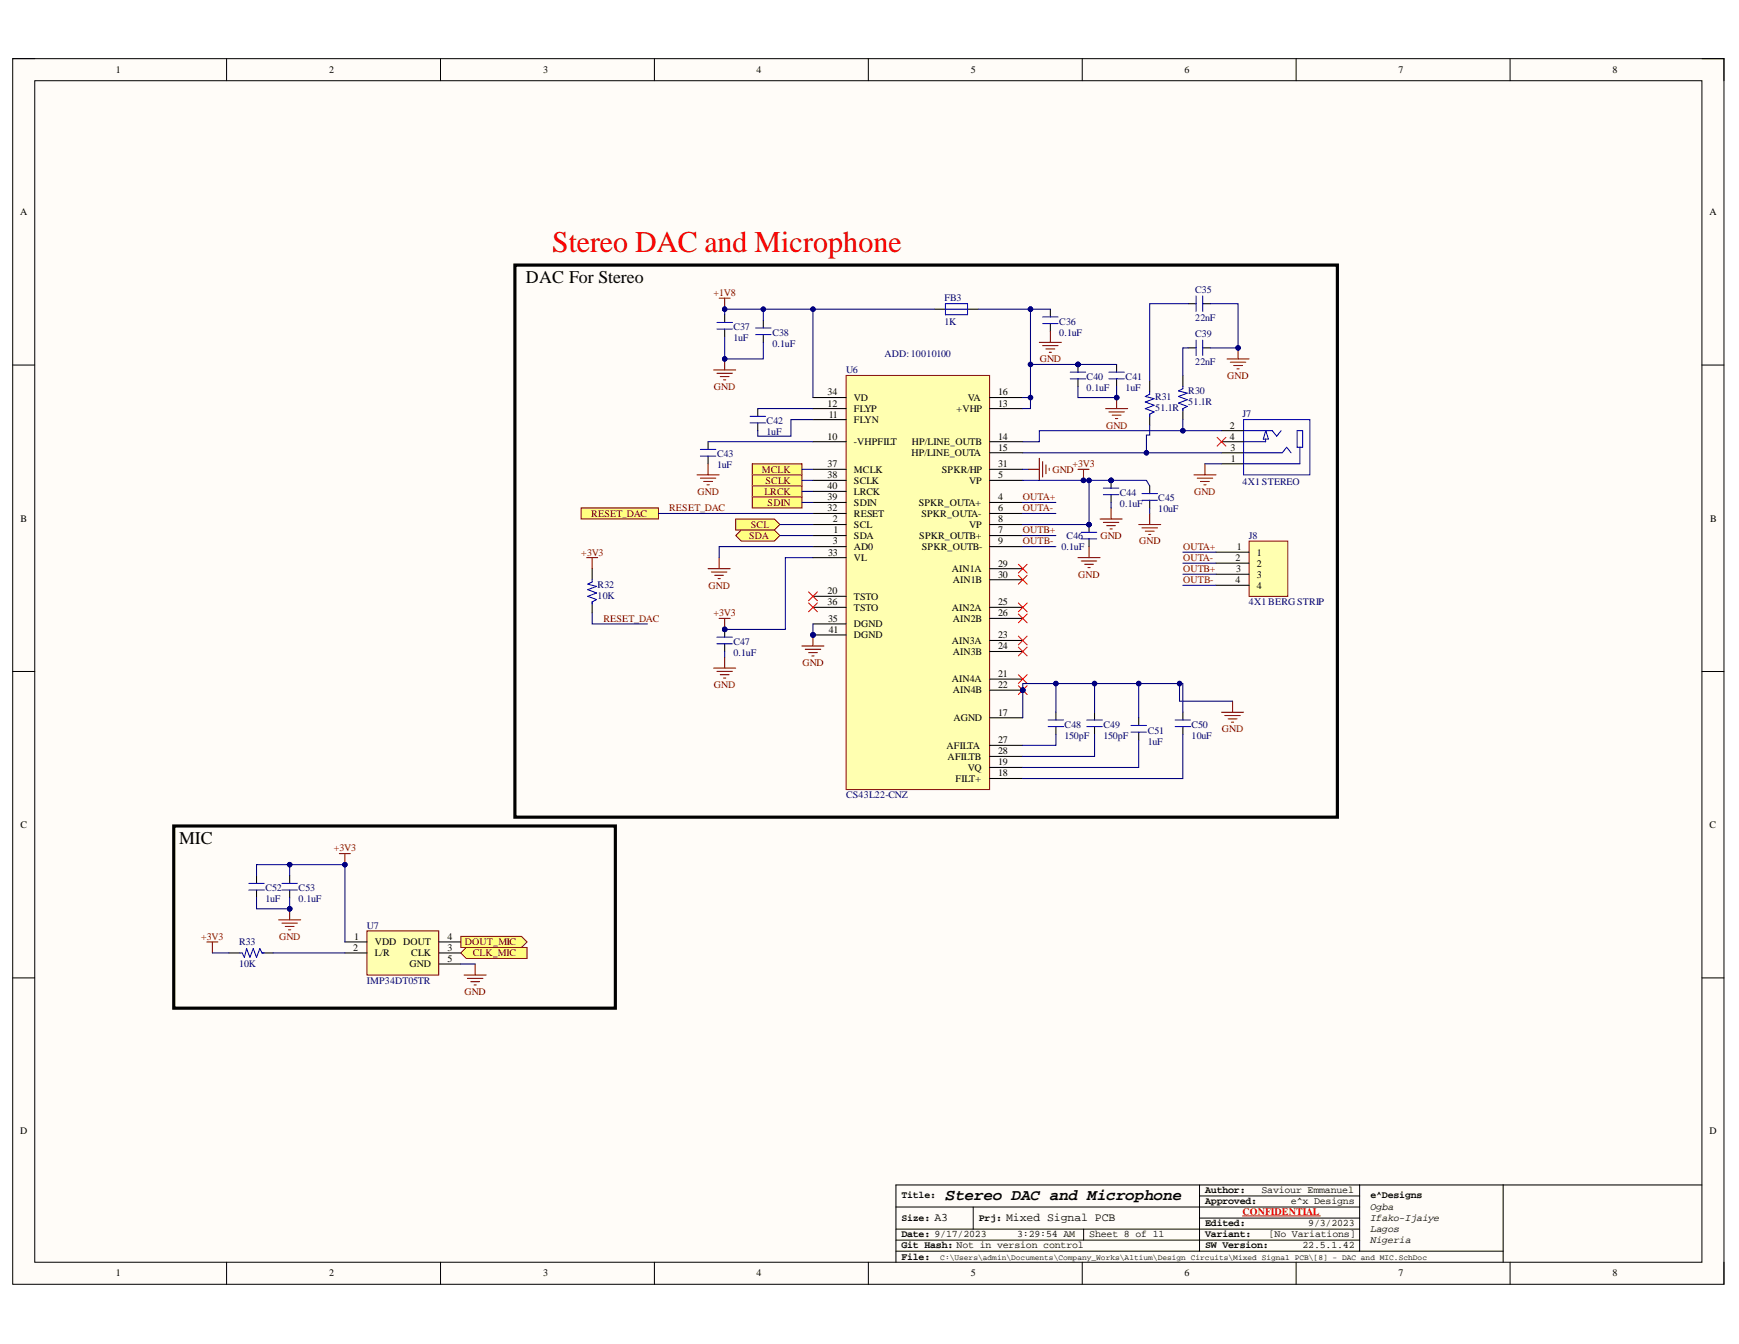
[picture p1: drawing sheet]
<svg xmlns="http://www.w3.org/2000/svg" width="279mm" height="216mm" viewBox="0 0 279 216" stroke-linecap="round" stroke-linejoin="round" font-family="sans-serif">
<path d="M2 9.4h275v196.9h-275z" fill-rule="evenodd" fill="#fffcf8"/>
<path d="M2 9.4h275v196.9h-275z" fill="none" stroke="#000" stroke-width=".16"/>
<path d="M5.6 13h267.8v189.8h-267.8z" fill-rule="evenodd" fill="#fffcf8"/>
<g fill="none" stroke="#000" stroke-width=".16">
<path d="M2 9.4h3.6M5.6 13h267.8v189.8h-267.8zM36.4 9.4v3.6M70.8 9.4v3.6M105.1 9.4v3.6M139.5 9.4v3.6M173.9 9.4v3.6M208.2 9.4v3.6M242.6 9.4v3.6M273.4 9.4h3.6v3.6M2 58.6h3.6M273.4 58.6h3.6"/>
<path d="M2 107.9h3.6M273.4 107.9h3.6M2 157.1h3.6M273.4 157.1h3.6M143.9 193.9h74.5M143.9 199.2h74.5M143.9 197.4h74.5M156.4 193.9v3.5M174.1 197.4v1.8M192.7 192.1h25.7M192.7 195.7h25.7M192.7 190.4v10.6"/>
<path d="M218.4 190.4v10.6M36.4 202.8v3.5M70.8 202.8v3.5M105.1 202.8v3.5M139.5 202.8v3.5M143.9 201h97.6M173.9 202.8v3.5M208.2 202.8v3.5M242.6 202.8v3.5M277 202.8v3.5"/>
</g>
<path d="M241.5 190.4v12.4M273.4 190.4h-129.5v12.4" fill="none" stroke="#000" stroke-width=".17"/>
<path d="M199.6 195.3h12.5" fill="none" stroke="#f00" stroke-width=".17"/>
<circle cx="164.3" cy="110.9" r=".35" fill="#000080"/>
<circle cx="164.3" cy="110.9" r=".35" fill="none" stroke="#000080" stroke-width=".16"/>
<circle cx="130.6" cy="102" r=".35" fill="#000080"/>
<circle cx="130.6" cy="102" r=".35" fill="none" stroke="#000080" stroke-width=".16"/>
<path d="M135.9 60.3h23.1v66.5h-23.1z" fill-rule="evenodd" fill="#ffffb0"/>
<path d="M135.9 60.3h23.1v66.5h-23.1z" fill="none" stroke="#800000" stroke-width=".16"/>
<g fill="none" stroke="#000" stroke-width=".17">
<path d="M130.6 71h5.3M130.6 67.4h5.3M130.6 65.6h5.3M159 77.2h5.3M159 71h5.3M159 65.6h5.3M159 72.7h5.3M159 63.9h5.3M130.6 86h5.3M130.6 84.3h5.3M130.6 87.8h5.3M130.6 95.8h5.3"/>
<path d="M159 86h5.3M159 84.3h5.3M159 87.8h5.3M159 80.7h5.3M159 82.5h5.3M159 115.3h5.3M159 109.1h5.3M159 110.9h5.3M159 125.1h5.3M159 123.3h5.3"/>
</g>
<circle cx="164.3" cy="110.9" r=".35" fill="#000080"/>
<circle cx="164.3" cy="110.9" r=".35" fill="none" stroke="#000080" stroke-width=".16"/>
<g fill="none" stroke="#000" stroke-width=".17">
<path d="M130.6 75.4h5.3M130.6 63.9h5.3M130.6 77.2h5.3M130.6 78.9h5.3M159 75.4h5.3M130.6 97.6h5.3M130.6 82.5h5.3M130.6 89.6h5.3M130.6 80.7h5.3M159 97.6h5.3M159 99.3h5.3M159 91.4h5.3"/>
<path d="M159 93.1h5.3M130.6 100.2h5.3M130.6 102h5.3M159 102.9h5.3M159 104.7h5.3M159 119.7h5.3M159 121.5h5.3"/>
</g>
<circle cx="130.6" cy="102" r=".35" fill="#000080"/>
<circle cx="130.6" cy="102" r=".35" fill="none" stroke="#000080" stroke-width=".16"/>
<path d="M116.4 50.6v1.2M116.4 52.9v1.2M122.6 51.4v1.3M122.6 53.8v1.2" fill="none" stroke="#000" stroke-width=".17"/>
<path d="M115.2 52.9h2.5M115.2 51.8h2.5M121.4 53.8h2.5M121.4 52.7h2.5" fill="none" stroke="#00f" stroke-width=".17"/>
<path d="M114.7 59.4h3.5M115.2 60h2.5M116.4 57.7v1.7M115.7 60.5h1.4M116.3 61h.3" fill="none" stroke="#800000" stroke-width=".17"/>
<circle cx="116.4" cy="57.7" r=".35" fill="#000080"/>
<circle cx="116.4" cy="57.7" r=".35" fill="none" stroke="#000080" stroke-width=".16"/>
<path d="M113.8 71v1.2M113.8 73.3v1.2M121.7 65.6v1.3M121.7 67.9v1.3" fill="none" stroke="#000" stroke-width=".17"/>
<path d="M112.5 73.3h2.5M112.5 72.2h2.5M120.5 67.9h2.5M120.5 66.9h2.5" fill="none" stroke="#00f" stroke-width=".17"/>
<path d="M112 76.3h3.5M112.5 76.8h2.5M113.1 77.3h1.4M113.6 77.9h.3M113.8 74.5v1.8" fill="none" stroke="#800000" stroke-width=".17"/>
<path d="M120.9 74.5h7.9v1.8h-7.9z" fill-rule="evenodd" fill="#ffff80"/>
<path d="M120.9 74.5h7.9v1.8h-7.9z" fill="none" stroke="#800000" stroke-width=".16"/>
<path d="M120.9 76.3h7.9v1.8h-7.9z" fill-rule="evenodd" fill="#ffff80"/>
<path d="M120.9 76.3h7.9v1.8h-7.9z" fill="none" stroke="#800000" stroke-width=".16"/>
<path d="M120.9 78.1h7.9v1.7h-7.9z" fill-rule="evenodd" fill="#ffff80"/>
<path d="M120.9 78.1h7.9v1.7h-7.9z" fill="none" stroke="#800000" stroke-width=".16"/>
<path d="M120.9 79.8h7.9v1.8h-7.9z" fill-rule="evenodd" fill="#ffff80"/>
<path d="M120.9 79.8h7.9v1.8h-7.9z" fill="none" stroke="#800000" stroke-width=".16"/>
<path d="M93.4 81.6h12.4v1.8h-12.4z" fill-rule="evenodd" fill="#ffff80"/>
<path d="M93.4 81.6h12.4v1.8h-12.4z" fill="none" stroke="#800000" stroke-width=".16"/>
<path d="M95.1 91.4v1.7M95.1 96.7v1.8" fill="none" stroke="#000" stroke-width=".17"/>
<path d="M95.1 93.1v.4l-.7 .3 1.5 .4-1.5 .5 1.5 .6-1.5 .5 1.5 .5-.8 .4v.3" fill="none" stroke="#00f" stroke-width=".17"/>
<path d="M115.5 47.9h1.8M116.4 47.9v1.8" fill="none" stroke="#800000" stroke-width=".17"/>
<circle cx="116.4" cy="49.7" r=".35" fill="#000080"/>
<circle cx="116.4" cy="49.7" r=".35" fill="none" stroke="#000080" stroke-width=".16"/>
<path d="M94.3 89.6h1.7M95.1 89.6v1.8" fill="none" stroke="#800000" stroke-width=".17"/>
<path d="M118.2 83.4h6.2l.9 .9-.9 .8h-6.2z" fill-rule="evenodd" fill="#ffff80"/>
<path d="M118.2 83.4h6.2l.9 .9-.9 .8h-6.2z" fill="none" stroke="#800000" stroke-width=".16"/>
<path d="M118.2 86l.9-.9h5.3l.9 .9-.9 .9h-5.3z" fill-rule="evenodd" fill="#ffff80"/>
<path d="M118.2 86l.9-.9h5.3l.9 .9-.9 .9h-5.3z" fill="none" stroke="#800000" stroke-width=".16"/>
<g fill="none" stroke="#800000" stroke-width=".17">
<path d="M113.8 91.4h3.5M114.3 91.9h2.5M114.8 92.4h1.5M115.4 93h.3M115.5 89.6v1.8M115.5 99.3h1.8M116.4 99.3v1.8M114.7 107.3h3.5M115.2 107.9h2.5M115.7 108.4h1.4M116.3 108.9h.3M116.4 105.5v1.8"/>
<path d="M128.8 103.8h3.6M129.4 104.3h2.5M129.9 104.8h1.4M130.4 105.4h.4M130.6 102v1.8"/>
</g>
<path d="M116.4 103.4v1.3" fill="none" stroke="#000" stroke-width=".17"/>
<path d="M115.2 103.4h2.5M115.2 102.4h2.5" fill="none" stroke="#00f" stroke-width=".17"/>
<circle cx="130.6" cy="102" r=".35" fill="#000080"/>
<circle cx="130.6" cy="102" r=".35" fill="none" stroke="#000080" stroke-width=".16"/>
<path d="M129.9 95.1l1.4 1.4M129.9 96.9l1.4 1.4M131.3 95.1l-1.4 1.4M131.3 96.9l-1.4 1.4" fill="none" stroke="#f00" stroke-width=".16"/>
<path d="M150.1 49.7h1.8M155.5 49.7h1.7M168.8 49.7v1.2M168.8 52v1.2M173.2 60.9v1.2" fill="none" stroke="#000" stroke-width=".17"/>
<path d="M151.9 48.8h3.6v1.8h-3.6zM151.9 49.7h3.6M167.5 52h2.5M167.5 50.9h2.5M172 59.8h2.4M172 60.9h2.4" fill="none" stroke="#00f" stroke-width=".17"/>
<path d="M167 55h3.5M167.5 55.5h2.5M168.1 56.1h1.4M168.6 56.6h.3M168.8 53.2v1.8M177.6 65.6h3.6M178.2 66.2h2.4M178.7 66.7h1.4M179.2 67.2h.4M179.4 63.9v1.7" fill="none" stroke="#800000" stroke-width=".17"/>
<circle cx="179.4" cy="63.9" r=".35" fill="#000080"/>
<circle cx="179.4" cy="63.9" r=".35" fill="none" stroke="#000080" stroke-width=".16"/>
<path d="M179.4 58.5v1.3M179.4 60.9v1.2" fill="none" stroke="#000" stroke-width=".17"/>
<path d="M178.2 59.8h2.4M178.2 60.9h2.4" fill="none" stroke="#00f" stroke-width=".17"/>
<path d="M173.2 75.4h1.8M174.1 75.4v1.8" fill="none" stroke="#800000" stroke-width=".17"/>
<circle cx="174.1" cy="77.2" r=".35" fill="#000080"/>
<circle cx="174.1" cy="77.2" r=".35" fill="none" stroke="#000080" stroke-width=".16"/>
<path d="M178.5 79.5v1.2M184.7 78.1v1.2M175 86.6v1.2M184.7 80.4v1.2" fill="none" stroke="#000" stroke-width=".17"/>
<path d="M177.3 79.5h2.5M177.3 78.4h2.5M183.5 79.3h2.5M173.7 86.6h2.5M173.7 85.5h2.5M183.5 80.4h2.5" fill="none" stroke="#00f" stroke-width=".17"/>
<g fill="none" stroke="#800000" stroke-width=".17">
<path d="M173.2 89.6h3.5M173.7 90.1h2.5M174.3 90.6h1.4M174.8 91.2h.4M175 87.8v1.8M176.7 83.4h3.6M177.3 83.9h2.5M177.8 84.4h1.4M178.3 85h.4M178.5 81.6v1.8M183 84.3h3.5M183.5 84.8h2.5"/>
<path d="M184 85.3h1.4M184.6 85.9h.3M184.7 82.5v1.8"/>
</g>
<g fill="none" stroke="#f00" stroke-width=".16">
<path d="M163.6 90.6l1.4 1.5M163.6 92.4l1.4 1.4M163.6 96.9l1.4 1.4M163.6 98.6l1.4 1.4M165 90.6l-1.4 1.5M165 92.4l-1.4 1.4M165 96.9l-1.4 1.4M165 98.6l-1.4 1.4M163.6 102.2l1.4 1.4M163.6 103.9l1.4 1.5M163.6 108.4l1.4 1.4M163.6 110.2l1.4 1.4"/>
<path d="M165 102.2l-1.4 1.4M165 103.9l-1.4 1.5M165 108.4l-1.4 1.4M165 110.2l-1.4 1.4"/>
</g>
<circle cx="164.3" cy="110.9" r=".35" fill="#000080"/>
<circle cx="164.3" cy="110.9" r=".35" fill="none" stroke="#000080" stroke-width=".16"/>
<g fill="none" stroke="#800000" stroke-width=".17">
<path d="M197.1 57.7h3.6M197.7 58.2h2.5M198.2 58.7h1.4M198.7 59.3h.4M198.9 55.9v1.8M165.2 75.4h1.8M167 73.6v3.6M167.5 74.1v2.5M168.1 74.7v1.4M168.6 75.2v.4M191.8 76.3h3.6M192.4 76.8h2.4"/>
<path d="M192.9 77.3h1.4M193.4 77.9h.4M193.6 74.5v1.8M196.3 114.4h3.5M196.8 114.9h2.5M197.3 115.5h1.4M197.9 116h.3M198 112.6v1.8"/>
</g>
<g fill="none" stroke="#000" stroke-width=".17">
<path d="M190.9 55.9h1.3M193.2 55.9h1.3M190 60.3v1.8M190 65.6v1.8M196.3 74.5h3.5M196.3 72.7h3.5M196.3 71h3.5M196.3 69.2h3.5M169.6 114.4v1.3M169.6 116.7v1.3M175.9 114.4v1.3M175.9 116.7v1.3"/>
<path d="M183 115.3v1.2M183 117.6v1.3M190 114.4v1.3M190 116.7v1.3"/>
</g>
<g fill="none" stroke="#00f" stroke-width=".17">
<path d="M192.2 54.6v2.5M193.2 54.6v2.5M190 62.1v.3l-.7 .4 1.5 .4-1.5 .5 1.5 .5-1.5 .6 1.5 .5-.8 .3v.4M199.8 69.2h4.6l.7 .9 .7-.9M199.8 72.7h6.2l.7-.9 .7 .9M199.8 67.4h10.6v8.9h-10.6zM199.8 71h3.6M203.3 70.5v.5M203.4 69.2l.4 1.3h-.8zM203.4 69.2h.1M208.4 69.2h.9v2.6h-.9zM208.8 71.8v2.7h-9"/>
<path d="M168.4 116.7h2.5M168.4 115.7h2.5M174.6 116.7h2.5M174.6 115.7h2.5M181.7 117.6h2.5M181.7 116.5h2.5M188.8 116.7h2.5M188.8 115.7h2.5"/>
</g>
<path d="M195.5 70.3l1.5 1.4M197 70.3l-1.5 1.4" fill="none" stroke="#f00" stroke-width=".16"/>
<circle cx="198.9" cy="55.9" r=".36" fill="#000080"/>
<circle cx="198.9" cy="55.9" r=".36" fill="none" stroke="#000080" stroke-width=".16"/>
<path d="M190.9 48.8h1.3M193.2 48.8h1.3M184.7 61.2v1.8M184.7 66.5v1.8" fill="none" stroke="#000" stroke-width=".17"/>
<path d="M192.2 47.5v2.5M193.2 47.5v2.5M184.7 63v.3l-.7 .4 1.4 .3-1.4 .6 1.4 .5-1.4 .5 1.4 .6-.7 .3v.4" fill="none" stroke="#00f" stroke-width=".17"/>
<path d="M59 149.5h11.5v7.1h-11.5z" fill-rule="evenodd" fill="#ffffb0"/>
<path d="M59 149.5h11.5v7.1h-11.5z" fill="none" stroke="#800000" stroke-width=".16"/>
<path d="M55.4 151.3h3.6M55.4 153.1h3.6M70.5 151.3h3.5M70.5 153.1h3.5M70.5 154.9h3.5" fill="none" stroke="#000" stroke-width=".17"/>
<path d="M54.5 137.1h1.8M55.4 137.1v1.8" fill="none" stroke="#800000" stroke-width=".17"/>
<circle cx="55.4" cy="138.9" r=".35" fill="#000080"/>
<circle cx="55.4" cy="138.9" r=".35" fill="none" stroke="#000080" stroke-width=".16"/>
<path d="M41.2 140.7v1.2M41.2 143v1.2M46.5 140.7v1.2M46.5 143v1.2" fill="none" stroke="#000" stroke-width=".17"/>
<path d="M40 143h2.5M40 141.9h2.5M45.3 143h2.5M45.3 141.9h2.5" fill="none" stroke="#00f" stroke-width=".17"/>
<path d="M44.8 147.8h3.5M45.3 148.3h2.5M45.8 148.8h1.4M46.4 149.4h.3M46.5 146v1.8" fill="none" stroke="#800000" stroke-width=".17"/>
<circle cx="46.5" cy="146" r=".35" fill="#000080"/>
<circle cx="46.5" cy="146" r=".35" fill="none" stroke="#000080" stroke-width=".16"/>
<path d="M36.8 153.1h1.8M42.1 153.1h1.8" fill="none" stroke="#000" stroke-width=".17"/>
<path d="M38.6 153.1h.3l.4 .7 .3-1.4 .6 1.4 .5-1.4 .5 1.4 .5-1.4 .4 .7h.4" fill="none" stroke="#00f" stroke-width=".17"/>
<path d="M33.2 151.3h1.8M34.1 151.3v1.8" fill="none" stroke="#800000" stroke-width=".17"/>
<path d="M74 150.4h9.8l.9 .9-.9 .9h-9.8z" fill-rule="evenodd" fill="#ffff80"/>
<path d="M74 150.4h9.8l.9 .9-.9 .9h-9.8z" fill="none" stroke="#800000" stroke-width=".16"/>
<path d="M74 153.1l.9-.9h9.8v1.8h-9.8z" fill-rule="evenodd" fill="#ffff80"/>
<path d="M74 153.1l.9-.9h9.8v1.8h-9.8z" fill="none" stroke="#800000" stroke-width=".16"/>
<path d="M82.7 42.6h132.2v88.7h-132.2zM27.9 132.7h71v29.3h-71z" fill="none" stroke="#000" stroke-width=".51"/>
<path d="M200.7 86.9h6.2v8.9h-6.2z" fill-rule="evenodd" fill="#ffffb0"/>
<path d="M200.7 86.9h6.2v8.9h-6.2z" fill="none" stroke="#800000" stroke-width=".16"/>
<path d="M195.4 88.7h5.3M195.4 90.5h5.3M195.4 92.2h5.3M195.4 94h5.3" fill="none" stroke="#000" stroke-width=".17"/>
<path d="M74.6 156.6h3.5M75.1 157.2h2.5M75.6 157.7h1.4M76.2 158.2h.3M76.3 154.9v1.7" fill="none" stroke="#800000" stroke-width=".17"/>
<path d="M190 67.4v1.8" fill="none" stroke="#000080" stroke-width=".17"/>
<circle cx="190" cy="69.2" r=".35" fill="#000080"/>
<circle cx="190" cy="69.2" r=".35" fill="none" stroke="#000080" stroke-width=".16"/>
<path d="M34.1 153.1h2.7M41.2 144.2v1.8h5.3" fill="none" stroke="#000080" stroke-width=".17"/>
<circle cx="46.5" cy="146" r=".35" fill="#000080"/>
<circle cx="46.5" cy="146" r=".35" fill="none" stroke="#000080" stroke-width=".16"/>
<path d="M46.5 138.9h-5.3v1.8" fill="none" stroke="#000080" stroke-width=".17"/>
<circle cx="46.5" cy="138.9" r=".35" fill="#000080"/>
<circle cx="46.5" cy="138.9" r=".35" fill="none" stroke="#000080" stroke-width=".16"/>
<path d="M43.9 153.1h11.5M46.5 140.7v-1.8h8.9v12.4" fill="none" stroke="#000080" stroke-width=".17"/>
<circle cx="46.5" cy="138.9" r=".35" fill="#000080"/>
<circle cx="46.5" cy="138.9" r=".35" fill="none" stroke="#000080" stroke-width=".16"/>
<circle cx="55.4" cy="138.9" r=".35" fill="#000080"/>
<circle cx="55.4" cy="138.9" r=".35" fill="none" stroke="#000080" stroke-width=".16"/>
<path d="M116.4 54.1v3.6h6.2v-2.7M113.8 71h16.8M95.1 98.5v1.7h8.9M105.8 82.5h24.8M130.6 87.8h-15.1v1.8M130.6 89.6h-4.4v11.5h-9.8M74 154.9h2.3" fill="none" stroke="#000080" stroke-width=".17"/>
<circle cx="116.4" cy="57.7" r=".35" fill="#000080"/>
<circle cx="116.4" cy="57.7" r=".35" fill="none" stroke="#000080" stroke-width=".16"/>
<path d="M157.2 49.7h8.4M121.7 65.6h8.9M128.8 78.9h1.8M128.8 77.2h1.8M128.8 75.4h1.8M130.6 67.4h-3.5v2.7h-5.4v-.9M125.3 86h5.3M125.3 84.3h5.3M128.8 80.7h1.8" fill="none" stroke="#000080" stroke-width=".17"/>
<circle cx="165.6" cy="49.7" r=".35" fill="#000080"/>
<circle cx="165.6" cy="49.7" r=".35" fill="none" stroke="#000080" stroke-width=".16"/>
<path d="M164.3 77.2h9.8M164.3 87.8h5.3M164.3 86h5.3M164.3 82.5h5.3M164.3 80.7h5.3M169.6 118v1.7h-5.3M175.9 118v3.5h-11.6M183 118.9v4.4h-18.7M190 118v7.1h-25.7" fill="none" stroke="#000080" stroke-width=".17"/>
<circle cx="174.1" cy="77.2" r=".35" fill="#000080"/>
<circle cx="174.1" cy="77.2" r=".35" fill="none" stroke="#000080" stroke-width=".16"/>
<path d="M164.3 75.4h.9M164.3 63.9h1.3" fill="none" stroke="#000080" stroke-width=".17"/>
<circle cx="165.6" cy="63.9" r=".35" fill="#000080"/>
<circle cx="165.6" cy="63.9" r=".35" fill="none" stroke="#000080" stroke-width=".16"/>
<path d="M165.6 58.5h7.6" fill="none" stroke="#000080" stroke-width=".17"/>
<circle cx="165.6" cy="58.5" r=".35" fill="#000080"/>
<circle cx="165.6" cy="58.5" r=".35" fill="none" stroke="#000080" stroke-width=".16"/>
<path d="M165.6 49.7h3.2" fill="none" stroke="#000080" stroke-width=".17"/>
<circle cx="165.6" cy="49.7" r=".35" fill="#000080"/>
<circle cx="165.6" cy="49.7" r=".35" fill="none" stroke="#000080" stroke-width=".16"/>
<path d="M173.2 62.1v1.8h6.2" fill="none" stroke="#000080" stroke-width=".17"/>
<circle cx="179.4" cy="63.9" r=".35" fill="#000080"/>
<circle cx="179.4" cy="63.9" r=".35" fill="none" stroke="#000080" stroke-width=".16"/>
<path d="M173.2 58.5h6.2M184.7 68.3v1.6h-.5v2.8" fill="none" stroke="#000080" stroke-width=".17"/>
<circle cx="184.2" cy="72.7" r=".35" fill="#000080"/>
<circle cx="184.2" cy="72.7" r=".35" fill="none" stroke="#000080" stroke-width=".16"/>
<path d="M190.9 48.8h-6.2v12.4M189.5 109.8h.5v4.6" fill="none" stroke="#000080" stroke-width=".17"/>
<circle cx="189.5" cy="109.8" r=".36" fill="#000080"/>
<circle cx="189.5" cy="109.8" r=".36" fill="none" stroke="#000080" stroke-width=".16"/>
<path d="M190.9 55.9h-.9v4.4M194.5 48.8h4.4v7.1h-4.4M193.6 74.5h2.7M190 94h5.4M190 92.2h5.4M190 90.5h5.4M190 88.7h5.4" fill="none" stroke="#000080" stroke-width=".17"/>
<circle cx="198.9" cy="55.9" r=".36" fill="#000080"/>
<circle cx="198.9" cy="55.9" r=".36" fill="none" stroke="#000080" stroke-width=".16"/>
<path d="M46.5 144.2v1.8" fill="none" stroke="#000080" stroke-width=".17"/>
<circle cx="46.5" cy="146" r=".35" fill="#000080"/>
<circle cx="46.5" cy="146" r=".35" fill="none" stroke="#000080" stroke-width=".16"/>
<path d="M122.6 49.7v1.7M116.4 104.7v.8" fill="none" stroke="#000080" stroke-width=".17"/>
<circle cx="122.6" cy="49.7" r=".35" fill="#000080"/>
<circle cx="122.6" cy="49.7" r=".35" fill="none" stroke="#000080" stroke-width=".16"/>
<path d="M130.6 100.2v1.8" fill="none" stroke="#000080" stroke-width=".17"/>
<circle cx="130.6" cy="102" r=".35" fill="#000080"/>
<circle cx="130.6" cy="102" r=".35" fill="none" stroke="#000080" stroke-width=".16"/>
<path d="M130.6 49.7v14.2" fill="none" stroke="#000080" stroke-width=".17"/>
<circle cx="130.6" cy="49.7" r=".35" fill="#000080"/>
<circle cx="130.6" cy="49.7" r=".35" fill="none" stroke="#000080" stroke-width=".16"/>
<path d="M169.6 109.8v4.6" fill="none" stroke="#000080" stroke-width=".17"/>
<circle cx="169.6" cy="109.8" r=".36" fill="#000080"/>
<circle cx="169.6" cy="109.8" r=".36" fill="none" stroke="#000080" stroke-width=".16"/>
<path d="M175.9 109.8v4.6" fill="none" stroke="#000080" stroke-width=".17"/>
<circle cx="175.9" cy="109.8" r=".36" fill="#000080"/>
<circle cx="175.9" cy="109.8" r=".36" fill="none" stroke="#000080" stroke-width=".16"/>
<path d="M179.4 62.1v1.8M178.5 80.7v.9" fill="none" stroke="#000080" stroke-width=".17"/>
<circle cx="179.4" cy="63.9" r=".35" fill="#000080"/>
<circle cx="179.4" cy="63.9" r=".35" fill="none" stroke="#000080" stroke-width=".16"/>
<path d="M183 109.8v5.5" fill="none" stroke="#000080" stroke-width=".17"/>
<circle cx="183" cy="109.8" r=".36" fill="#000080"/>
<circle cx="183" cy="109.8" r=".36" fill="none" stroke="#000080" stroke-width=".16"/>
<path d="M174.1 77.2h.9M184.7 81.6v.9" fill="none" stroke="#000080" stroke-width=".17"/>
<circle cx="174.1" cy="77.2" r=".35" fill="#000080"/>
<circle cx="174.1" cy="77.2" r=".35" fill="none" stroke="#000080" stroke-width=".16"/>
<circle cx="175" cy="77.2" r=".35" fill="#000080"/>
<circle cx="175" cy="77.2" r=".35" fill="none" stroke="#000080" stroke-width=".16"/>
<path d="M150.1 49.7h-33.7v.9M178.5 77.2h5.7l.5 .9" fill="none" stroke="#000080" stroke-width=".17"/>
<circle cx="116.4" cy="49.7" r=".35" fill="#000080"/>
<circle cx="116.4" cy="49.7" r=".35" fill="none" stroke="#000080" stroke-width=".16"/>
<circle cx="122.6" cy="49.7" r=".35" fill="#000080"/>
<circle cx="122.6" cy="49.7" r=".35" fill="none" stroke="#000080" stroke-width=".16"/>
<circle cx="130.6" cy="49.7" r=".35" fill="#000080"/>
<circle cx="130.6" cy="49.7" r=".35" fill="none" stroke="#000080" stroke-width=".16"/>
<path d="M164.3 72.7h32" fill="none" stroke="#000080" stroke-width=".17"/>
<circle cx="184.2" cy="72.7" r=".35" fill="#000080"/>
<circle cx="184.2" cy="72.7" r=".35" fill="none" stroke="#000080" stroke-width=".16"/>
<path d="M196.3 69.2h-29.3v1.8h-2.7" fill="none" stroke="#000080" stroke-width=".17"/>
<circle cx="190" cy="69.2" r=".35" fill="#000080"/>
<circle cx="190" cy="69.2" r=".35" fill="none" stroke="#000080" stroke-width=".16"/>
<path d="M165.6 49.7v15.9h-1.3" fill="none" stroke="#000080" stroke-width=".17"/>
<circle cx="165.6" cy="63.9" r=".35" fill="#000080"/>
<circle cx="165.6" cy="63.9" r=".35" fill="none" stroke="#000080" stroke-width=".16"/>
<circle cx="165.6" cy="58.5" r=".35" fill="#000080"/>
<circle cx="165.6" cy="58.5" r=".35" fill="none" stroke="#000080" stroke-width=".16"/>
<circle cx="165.6" cy="49.7" r=".35" fill="#000080"/>
<circle cx="165.6" cy="49.7" r=".35" fill="none" stroke="#000080" stroke-width=".16"/>
<path d="M198 112.6h-8.5v-2.8h-25.2v5.5" fill="none" stroke="#000080" stroke-width=".17"/>
<circle cx="189.5" cy="109.8" r=".36" fill="#000080"/>
<circle cx="189.5" cy="109.8" r=".36" fill="none" stroke="#000080" stroke-width=".16"/>
<circle cx="183" cy="109.8" r=".36" fill="#000080"/>
<circle cx="183" cy="109.8" r=".36" fill="none" stroke="#000080" stroke-width=".16"/>
<circle cx="175.9" cy="109.8" r=".36" fill="#000080"/>
<circle cx="175.9" cy="109.8" r=".36" fill="none" stroke="#000080" stroke-width=".16"/>
<circle cx="169.6" cy="109.8" r=".36" fill="#000080"/>
<circle cx="169.6" cy="109.8" r=".36" fill="none" stroke="#000080" stroke-width=".16"/>
<circle cx="164.3" cy="110.9" r=".35" fill="#000080"/>
<circle cx="164.3" cy="110.9" r=".35" fill="none" stroke="#000080" stroke-width=".16"/>
<path d="M178.5 77.2h-3.5v7.1h-10.7" fill="none" stroke="#000080" stroke-width=".17"/>
<circle cx="175" cy="77.2" r=".35" fill="#000080"/>
<circle cx="175" cy="77.2" r=".35" fill="none" stroke="#000080" stroke-width=".16"/>
<text font-size="4.8" fill="#f00" x="88.7" y="40.5">Stereo DAC and Microphone</text>
<g font-size="2.9">
<text x="84.5" y="45.5">DAC For Stereo</text>
<text x="28.8" y="135.6">MIC</text>
</g>
<text font-size="2.5" x="151.9" y="192.8">Stereo DAC and Microphone</text>
<g font-size="1.9">
<text x="150.1" y="196.2">A3</text>
<text x="161.6" y="196.2">Mixed Signal PCB</text>
</g>
<g font-size="1.8" fill="#000080">
<text x="172.9" y="59.4">PIC4002</text>
<text x="178.2" y="78.1">PIC4402</text>
<text x="174.6" y="85.2">PIC4602</text>
<text x="116.1" y="102.1">PIC4702</text>
</g>
<g font-size="1.6">
<text x="18.6" y="11.8">1</text>
<text x="52.9" y="11.8">2</text>
<text x="87.3" y="11.8">3</text>
<text x="121.6" y="11.8">4</text>
<text x="156" y="11.8">5</text>
<text x="190.3" y="11.8">6</text>
<text x="224.7" y="11.8">7</text>
<text x="259.1" y="11.8">8</text>
<text x="3.2" y="34.6">A</text>
<text x="274.7" y="34.6">A</text>
<text x="133" y="65.3">12</text>
<text x="133" y="63.5">34</text>
<text x="137.2" y="64.4">VD</text>
<text x="155.5" y="64.4">VA</text>
<text x="160.4" y="63.5">16</text>
<text x="160.4" y="65.3">13</text>
<text x="133" y="70.6">10</text>
<text x="133.1" y="67.1">11</text>
<text x="137.2" y="71.5">-VHPFILT</text>
<text x="137.2" y="67.9">FLYN</text>
<text x="137.2" y="66.1">FLYP</text>
<text x="146.5" y="71.5">HP/LINE_OUTB</text>
<text x="153.7" y="66.1">+VHP</text>
<text x="160.4" y="70.6">14</text>
<text x="197.6" y="70.6">4</text>
<text x="197.6" y="68.9">2</text>
<text x="133" y="75">37</text>
<text x="133" y="76.8">38</text>
<text x="137.2" y="76">MCLK</text>
<text x="137.2" y="77.7">SCLK</text>
<text x="146.4" y="73.3">HP/LINE_OUTA</text>
<text x="151.3" y="76">SPKR/HP</text>
<text x="155.7" y="77.7">VP</text>
<text x="160.4" y="75">31</text>
<text x="160.4" y="76.8">5</text>
<text x="160.4" y="72.4">15</text>
<text x="197.7" y="72.4">3</text>
<text x="197.8" y="74.2">1</text>
<text x="3.3" y="83.8">B</text>
<text x="133" y="82.1">32</text>
<text x="133" y="80.4">39</text>
<text x="133" y="78.6">40</text>
<text x="133.8" y="83.9">2</text>
<text x="137.2" y="83.1">RESET</text>
<text x="137.2" y="81.3">SDIN</text>
<text x="137.2" y="79.5">LRCK</text>
<text x="147.6" y="81.3">SPKR_OUTA+</text>
<text x="148" y="83.1">SPKR_OUTA-</text>
<text x="160.4" y="83.9">8</text>
<text x="160.4" y="82.1">6</text>
<text x="160.4" y="80.4">4</text>
<text x="274.7" y="83.8">B</text>
<text x="133.1" y="89.2">33</text>
<text x="133.8" y="87.5">3</text>
<text x="133.9" y="85.7">1</text>
<text x="137.2" y="86.5">SDA</text>
<text x="137.2" y="84.8">SCL</text>
<text x="137.2" y="88.3">AD0</text>
<text x="147.7" y="86.5">SPKR_OUTB+</text>
<text x="148.1" y="88.3">SPKR_OUTB-</text>
<text x="155.7" y="84.8">VP</text>
<text x="160.4" y="87.5">9</text>
<text x="160.4" y="85.7">7</text>
<text x="198.7" y="88.3">1</text>
<text x="201.9" y="89.2">1</text>
<text x="133" y="95.4">20</text>
<text x="137.2" y="90.1">VL</text>
<text x="152.9" y="91.9">AIN1A</text>
<text x="153.1" y="93.6">AIN1B</text>
<text x="160.4" y="91">29</text>
<text x="160.4" y="92.8">30</text>
<text x="198.5" y="90.1">2</text>
<text x="198.5" y="93.6">4</text>
<text x="198.6" y="91.9">3</text>
<text x="201.9" y="91">2</text>
<text x="201.9" y="92.8">3</text>
<text x="201.9" y="94.6">4</text>
<text x="133" y="97.2">36</text>
<text x="133.1" y="99.9">35</text>
<text x="133.1" y="101.7">41</text>
<text x="137.2" y="96.3">TSTO</text>
<text x="137.2" y="100.7">DGND</text>
<text x="137.2" y="98.1">TSTO</text>
<text x="152.9" y="98.1">AIN2A</text>
<text x="153.1" y="99.9">AIN2B</text>
<text x="160.4" y="97.2">25</text>
<text x="160.4" y="99">26</text>
<text x="137.2" y="102.5">DGND</text>
<text x="152.9" y="103.5">AIN3A</text>
<text x="153.1" y="105.2">AIN3B</text>
<text x="160.4" y="102.5">23</text>
<text x="160.4" y="104.3">24</text>
<text x="152.9" y="109.6">AIN4A</text>
<text x="153.1" y="111.4">AIN4B</text>
<text x="160.4" y="108.8">21</text>
<text x="160.4" y="110.6">22</text>
<text x="153.2" y="115.8">AGND</text>
<text x="160.4" y="115">17</text>
<text x="160.4" y="119.4">27</text>
<text x="152.1" y="120.3">AFILTA</text>
<text x="152.3" y="122.1">AFILTB</text>
<text x="153.5" y="125.6">FILT+</text>
<text x="155.5" y="123.8">VQ</text>
<text x="160.4" y="121.1">28</text>
<text x="160.4" y="122.9">19</text>
<text x="160.4" y="124.7">18</text>
<text x="3.3" y="133.1">C</text>
<text x="274.7" y="133.1">C</text>
<text x="56.8" y="152.8">2</text>
<text x="56.9" y="151">1</text>
<text x="60.2" y="151.8">VDD</text>
<text x="60.2" y="153.6">L/R</text>
<text x="64.8" y="151.8">DOUT</text>
<text x="65.8" y="155.4">GND</text>
<text x="66.1" y="153.6">CLK</text>
<text x="71.9" y="154.5">5</text>
<text x="71.9" y="152.8">3</text>
<text x="71.9" y="151">4</text>
<text x="3.2" y="182.2">D</text>
<text x="274.7" y="182.2">D</text>
<text x="193.6" y="191.7">Author:</text>
<text x="202.7" y="191.7">Saviour Emmanuel</text>
<text x="144.8" y="192.5">Title:</text>
<text x="144.8" y="196.1">Size:</text>
<text x="157.2" y="196.1">Prj:</text>
<text x="193.6" y="193.5">Approved:</text>
<text x="193.6" y="197">Edited:</text>
<text x="207.4" y="193.5">e^x Designs</text>
<text x="210.2" y="197">9/3/2023</text>
<text x="220.2" y="192.5">e^Designs</text>
<text x="220.2" y="194.3">Ogba</text>
<text x="220.2" y="196.1">Ifako-Ijaiye</text>
<text x="220.2" y="197.9">Lagos</text>
<text x="144.8" y="198.8">Date: 9/17/2023</text>
<text x="144.8" y="202.3">File:</text>
<text x="144.8" y="200.6">Git Hash: Not in version control</text>
<text x="163.4" y="198.8">3:29:54 AM</text>
<text x="175" y="198.8">Sheet 8 of 11</text>
<text x="193.6" y="200.6">SW Version:</text>
<text x="193.6" y="198.8">Variant:</text>
<text x="203.9" y="198.8">[No Variations]</text>
<text x="209.3" y="200.6">22.5.1.42</text>
<text x="220.2" y="199.6">Nigeria</text>
<text x="18.6" y="205">1</text>
<text x="52.9" y="205">2</text>
<text x="87.3" y="205">3</text>
<text x="121.6" y="205">4</text>
<text x="156" y="205">5</text>
<text x="190.3" y="205">6</text>
<text x="224.7" y="205">7</text>
<text x="259.1" y="205">8</text>
</g>
<g font-size="1.6" fill="#800000">
<text x="114.6" y="47.5">+1V8</text>
<text x="167.1" y="58.2">GND</text>
<text x="114.7" y="62.6">GND</text>
<text x="197.2" y="60.8">GND</text>
<text x="177.7" y="68.9">GND</text>
<text x="122.4" y="76">MCLK</text>
<text x="123" y="77.7">SCLK</text>
<text x="169.1" y="76">GND</text>
<text x="172.3" y="75">+3V3</text>
<text x="95" y="83.1">RESET_DAC</text>
<text x="107.5" y="82.1">RESET_DAC</text>
<text x="112.1" y="79.5">GND</text>
<text x="122.8" y="79.5">LRCK</text>
<text x="123.3" y="81.3">SDIN</text>
<text x="164.4" y="80.4">OUTA+</text>
<text x="164.4" y="82.1">OUTA-</text>
<text x="191.8" y="79.5">GND</text>
<text x="93.4" y="89.2">+3V3</text>
<text x="120.4" y="86.5">SDA</text>
<text x="120.6" y="84.8">SCL</text>
<text x="164.4" y="85.7">OUTB+</text>
<text x="164.4" y="87.5">OUTB-</text>
<text x="176.8" y="86.5">GND</text>
<text x="183" y="87.5">GND</text>
<text x="190.1" y="88.3">OUTA+</text>
<text x="113.9" y="94.6">GND</text>
<text x="173.2" y="92.8">GND</text>
<text x="190.1" y="90.1">OUTA-</text>
<text x="190.1" y="91.9">OUTB+</text>
<text x="190.1" y="93.6">OUTB-</text>
<text x="96.9" y="99.9">RESET_DAC</text>
<text x="114.6" y="99">+3V3</text>
<text x="128.9" y="107">GND</text>
<text x="114.7" y="110.6">GND</text>
<text x="196.3" y="117.6">GND</text>
<text x="53.6" y="136.8">+3V3</text>
<text x="32.3" y="151">+3V3</text>
<text x="44.8" y="151">GND</text>
<text x="74.7" y="151.8">DOUT_MIC</text>
<text x="76" y="153.6">CLK_MIC</text>
<text x="74.6" y="159.9">GND</text>
</g>
<g font-size="1.6" fill="#000080">
<text x="192" y="47">C35</text>
<text x="117.8" y="53">C37</text>
<text x="124.1" y="54">C38</text>
<text x="151.8" y="48.3">FB3</text>
<text x="151.8" y="52.2">1K</text>
<text x="170.2" y="52.2">C36</text>
<text x="170.2" y="54">0.1uF</text>
<text x="192" y="51.6">22nF</text>
<text x="117.8" y="54.8">1uF</text>
<text x="124.1" y="55.7">0.1uF</text>
<text x="135.9" y="60">U6</text>
<text x="142.1" y="57.3">ADD:10010100</text>
<text x="192" y="54.1">C39</text>
<text x="192" y="58.7">22nF</text>
<text x="174.6" y="61.1">C40</text>
<text x="174.6" y="62.8">0.1uF</text>
<text x="180.8" y="61.1">C41</text>
<text x="180.8" y="62.8">1uF</text>
<text x="185.6" y="64.2">R31</text>
<text x="185.6" y="66">51.1R</text>
<text x="190.9" y="63.4">R30</text>
<text x="190.9" y="65.1">51.1R</text>
<text x="123.2" y="68.1">C42</text>
<text x="123.2" y="69.9">1uF</text>
<text x="199.6" y="66.9">J7</text>
<text x="115.2" y="73.4">C43</text>
<text x="115.2" y="75.2">1uF</text>
<text x="199.6" y="77.9">4X1 STEREO</text>
<text x="179.9" y="79.7">C44</text>
<text x="179.9" y="81.5">0.1uF</text>
<text x="186.1" y="80.5">C45</text>
<text x="186.1" y="82.3">10uF</text>
<text x="170.5" y="88.3">0.1uF</text>
<text x="171.4" y="86.5">C46</text>
<text x="200.6" y="86.5">J8</text>
<text x="96" y="94.4">R32</text>
<text x="96" y="96.2">10K</text>
<text x="200.6" y="97.2">4X1 BERG STRIP</text>
<text x="117.8" y="103.6">C47</text>
<text x="117.8" y="105.4">0.1uF</text>
<text x="171" y="116.9">C48</text>
<text x="171" y="118.7">150pF</text>
<text x="177.3" y="116.9">C49</text>
<text x="177.3" y="118.7">150pF</text>
<text x="184.4" y="117.8">C51</text>
<text x="184.4" y="119.6">1uF</text>
<text x="191.4" y="116.9">C50</text>
<text x="191.4" y="118.7">10uF</text>
<text x="135.9" y="128.2">CS43L22-CNZ</text>
<text x="42.6" y="143.1">C52</text>
<text x="48" y="143.1">C53</text>
<text x="42.6" y="144.9">1uF</text>
<text x="48" y="144.9">0.1uF</text>
<text x="59" y="149.2">U7</text>
<text x="38.4" y="151.8">R33</text>
<text x="38.4" y="155.4">10K</text>
<text x="59" y="158.1">IMP34DT05TR</text>
</g>
<text font-size="1.6" fill="#f00" x="199.6" y="195.1">CONFIDENTIAL</text>
<text font-size="1.3" x="151.1" y="202.4">C:\Users\admin\Documents\Company_Works\Altium\Design Circuits\Mixed Signal PCB\[8] - DAC and MIC.SchDoc</text>
</svg>
